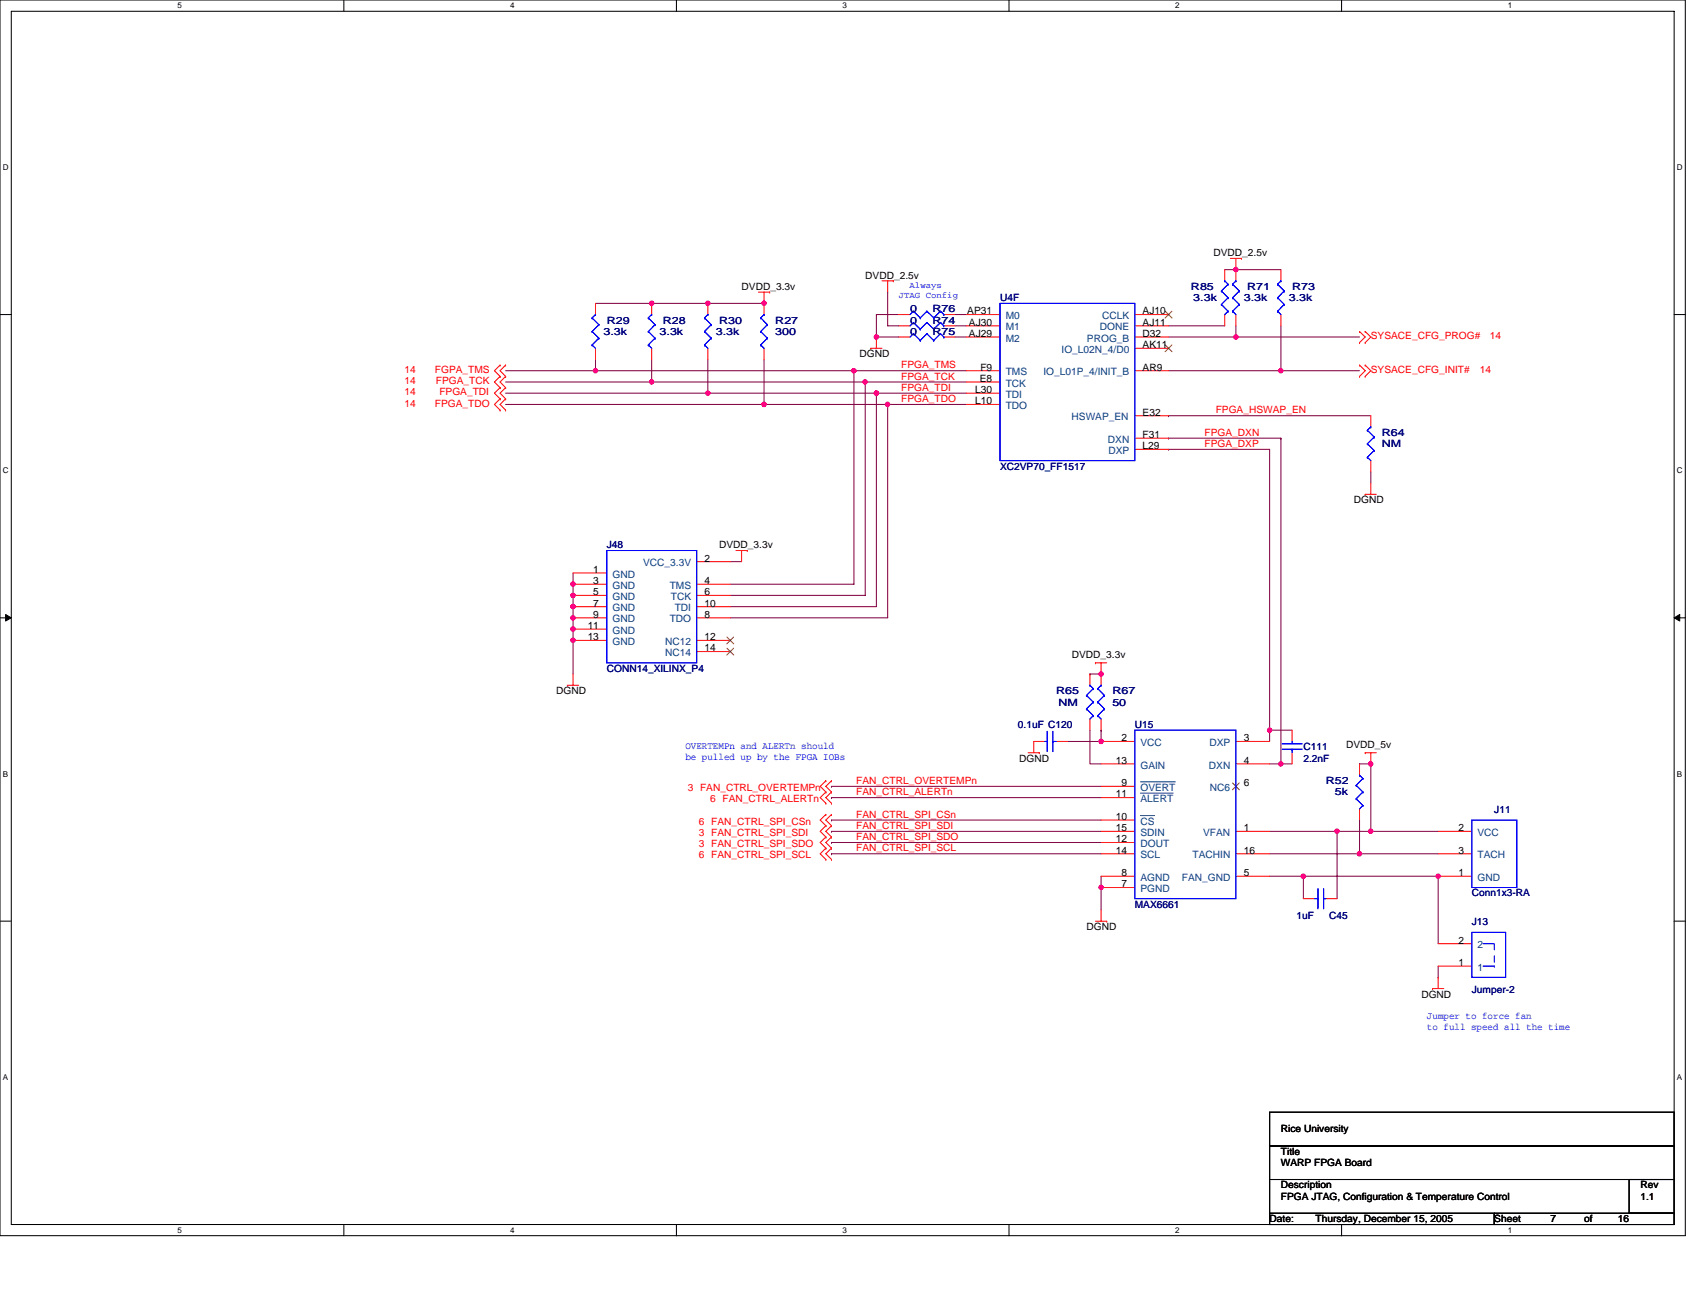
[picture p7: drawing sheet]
<svg xmlns="http://www.w3.org/2000/svg" width="279mm" height="216mm" viewBox="0 0 279 216" stroke-linecap="round" stroke-linejoin="round" font-family="sans-serif">
<path d="M0 0h278.1v204h-278.1zM1.9 1.9h274.4v200.2h-274.4z" fill="none" stroke="#000" stroke-width=".17"/>
<g fill="#fff">
<path d="M29.3 .2h.7v1.5h-.7z"/>
<path d="M29.3 202.3h.7v1.5h-.7z"/>
</g>
<path d="M56.7 0v1.9M56.7 202.1v1.9" fill="none" stroke="#000" stroke-width=".17"/>
<g fill="#fff">
<path d="M84.2 .2h.7v1.5h-.7z"/>
<path d="M84.2 202.3h.7v1.5h-.7z"/>
</g>
<path d="M111.6 0v1.9M111.6 202.1v1.9" fill="none" stroke="#000" stroke-width=".17"/>
<g fill="#fff">
<path d="M139.1 .2h.7v1.5h-.7z"/>
<path d="M139.1 202.3h.7v1.5h-.7z"/>
</g>
<path d="M166.5 0v1.9M166.5 202.1v1.9" fill="none" stroke="#000" stroke-width=".17"/>
<g fill="#fff">
<path d="M194 .2h.7v1.5h-.7z"/>
<path d="M194 202.3h.7v1.5h-.7z"/>
</g>
<path d="M221.4 0v1.9M221.4 202.1v1.9" fill="none" stroke="#000" stroke-width=".17"/>
<g fill="#fff">
<path d="M248.8 .2h.8v1.5h-.8z"/>
<path d="M248.8 202.3h.8v1.5h-.8z"/>
<path d="M.5 26.9h.9v1.4h-.9z"/>
<path d="M276.8 26.9h.9v1.4h-.9z"/>
<path d="M.5 76.9h.9v1.5h-.9z"/>
<path d="M276.8 76.9h.9v1.5h-.9z"/>
</g>
<path d="M0 51.9h1.9M276.3 51.9h1.9" fill="none" stroke="#000" stroke-width=".17"/>
<g fill="#fff">
<path d="M.5 127h.8v1.5h-.8z"/>
<path d="M276.8 127h.8v1.5h-.8z"/>
</g>
<path d="M0 102h1.9M276.3 102h1.9" fill="none" stroke="#000" stroke-width=".17"/>
<path d="M.9 101.4l1 .6-1 .5zM276.3 102l.9-.6v1.1z" fill="#000" stroke="#000" stroke-width=".17"/>
<g fill="#fff">
<path d="M.5 177.1h.8v1.4h-.8z"/>
<path d="M276.8 177.1h.8v1.4h-.8z"/>
</g>
<path d="M0 152h1.9M276.3 152h1.9M209.5 183.6h66.8v5.5h-66.8zM209.5 189.1h66.8v5.6h-66.8zM209.5 194.7v5.6M268.9 194.7h7.4v5.6h-7.4zM209.5 200.3h37.1v1.8h-37.1zM209.5 200.3h.1M246.6 200.3h29.7v1.8h-29.7z" fill="none" stroke="#000" stroke-width=".17"/>
<g fill="none" stroke="#800040" stroke-width=".17">
<path d="M98.3 59.4v1.8M98.3 50.1h27.8M107.5 59.4v3.7M107.5 50.1h.1M116.8 59.4v5.5M116.8 50.1h.1M126.1 59.4v7.4M126.1 50.1h.1M144.6 55.6h.1M144.6 55.6h3.7M146.5 48.2v5.6h1.8M148.3 51.9h-3.7v3.7"/>
<path d="M157.6 51.9h1.9M157.6 53.8h1.9M157.6 55.6h1.9M192.8 53.8h9.3M192.8 55.6h11.2M202.1 44.5h1.9M204 55.6h.1M204 53.8v1.8M204 55.6h20.4M204 44.5h.1M204 44.5h7.4M211.4 53.8v7.4h-18.6"/>
<path d="M83.4 61.2h14.9M83.4 63.1h24.1M83.4 64.9h33.4M83.4 66.8h42.7M98.3 61.2h.1M98.3 61.2h61.2M107.5 63.1h.1M107.5 63.1h52M116.8 64.9h27.8v35.2h-24.1M116.8 64.9h.1M126.1 66.8h.1M126.1 66.8h33.4"/>
<path d="M140.9 61.2v35.2h-20.4M140.9 61.2h.1M142.8 63.1h.1M142.8 63.1v35.2h-22.3M144.6 64.9h.1M144.6 64.9h14.9M146.5 66.8h.1M146.5 66.8v35.2h-26M192.8 68.6h.1M192.8 72.3h.1M192.8 74.2h.1M192.8 74.2h16.7v46.3h3.7"/>
<path d="M192.8 68.6h33.4M192.8 72.3h18.6M211.4 61.2h.1M211.4 72.3v53.8h-1.9M211.4 72.3h.1M211.4 61.2h13M226.2 77.9v1.8M94.6 96.4h.1M94.6 94.6v1.8M94.6 98.3h.1M94.6 96.4v14.9M120.5 92.7h1.9"/>
<path d="M94.6 105.7h.1M94.6 102h.1M94.6 100.1h.1M94.6 103.8h.1M179.9 111.3h.1M179.9 111.3h1.8M137.2 135.4h.1M137.2 137.2h.1M137.2 139.1h.1M137.2 129.8h.1M137.2 131.7h.1M137.2 135.4h44.5"/>
<path d="M137.2 137.2h44.5M137.2 139.1h44.5M137.2 129.8h44.5M137.2 131.7h44.5M179.9 120.5v5.6h1.8M181.7 120.5h.1M181.7 120.5v1.9h-5.6M209.5 137.2h11.2M209.5 120.5h.1M209.5 120.5v1.9M211.4 126.1h1.8M220.7 137.2h.1"/>
<path d="M220.7 137.2h5.5M220.7 137.2v11.1M224.4 126.1h.1M224.4 135.4v5.5h12.9M224.4 135.4h.1M224.4 126.1h1.8M226.2 126.1v11.1h11.1M226.2 126.1h.1M137.2 140.9h.1M137.2 140.9h44.5M181.7 146.5h.1M181.7 144.6v1.9"/>
<path d="M181.7 146.5v3.7M209.5 140.9h14.9M209.5 144.6h5.6M215.1 144.6h22.2M215.1 144.6h.1M215.1 144.6v3.7M237.3 144.6h.1M237.3 144.6v11.2M237.3 159.5v1.8M237.3 161.3h.1"/>
</g>
<g fill="#f0f" stroke="#f0f" stroke-width=".17">
<circle cx="142.8" cy="63" r=".36"/>
<circle cx="140.9" cy="61.2" r=".37"/>
<circle cx="144.6" cy="64.9" r=".36"/>
<circle cx="146.5" cy="66.7" r=".37"/>
<circle cx="94.6" cy="105.7" r=".37"/>
<circle cx="211.4" cy="61.2" r=".36"/>
<circle cx="144.6" cy="55.6" r=".36"/>
<circle cx="116.8" cy="64.9" r=".36"/>
<circle cx="107.5" cy="63" r=".36"/>
<circle cx="98.3" cy="61.2" r=".36"/>
<circle cx="126.1" cy="66.7" r=".37"/>
<circle cx="107.5" cy="50.1" r=".36"/>
<circle cx="116.8" cy="50.1" r=".36"/>
<circle cx="126.1" cy="50.1" r=".36"/>
<circle cx="204" cy="55.6" r=".36"/>
<circle cx="204" cy="44.5" r=".36"/>
<circle cx="94.6" cy="96.4" r=".37"/>
<circle cx="94.6" cy="102" r=".37"/>
<circle cx="94.6" cy="100.1" r=".37"/>
<circle cx="94.6" cy="98.3" r=".37"/>
<circle cx="94.6" cy="103.8" r=".38"/>
<circle cx="181.7" cy="146.5" r=".36"/>
<circle cx="226.2" cy="137.2" r=".36"/>
<circle cx="226.2" cy="126.1" r=".36"/>
<circle cx="224.4" cy="140.9" r=".38"/>
<circle cx="220.6" cy="137.2" r=".36"/>
<circle cx="215.1" cy="144.6" r=".37"/>
<circle cx="181.7" cy="111.2" r=".36"/>
<circle cx="181.7" cy="122.4" r=".37"/>
<circle cx="211.4" cy="126.1" r=".36"/>
<circle cx="209.5" cy="120.5" r=".36"/>
<circle cx="237.3" cy="144.6" r=".36"/>
</g>
<g fill="none" stroke="#f00" stroke-width=".17">
<path d="M98.3 50.1v1.8M98.3 57.5v1.9M107.5 50.1v1.8M107.5 57.5v1.9M116.8 50.1v1.8M116.8 57.5v1.9M125.2 48.2h1.8M126.1 48.2v3.7M126.1 57.5v1.9M127 48.2h.1M143.7 57.5h.1M143.7 57.5h1.9"/>
<path d="M144.6 55.6v1.9M145.6 46.4h1.8M146.5 46.4v1.8M147.4 46.4h.1M148.3 53.8h1.9M148.3 55.6h1.9M148.3 51.9h1.9M155.8 53.8h1.8M155.8 55.6h1.8M155.8 51.9h1.8M159.5 53.8h5.5M159.5 55.6h5.5"/>
<path d="M159.5 51.9h5.5M187.3 57.5h5.5M187.3 53.8h5.5M187.3 55.6h5.5M187.3 51.9h5.5M202.1 44.5v1.9M202.1 51.9v1.9M203.1 42.7h1.8M204 42.7v3.7M204 51.9v1.9M204.9 42.7h.1M211.4 44.5v1.9"/>
<path d="M211.4 51.9v1.9M224.4 56.6h.1M224.4 54.7h.1M224.4 54.7l.9 .9-.9 1M225.3 56.6h.1M225.3 54.7h.1M225.3 54.7l.9 .9-.9 1M82.5 60.3h.1M82.5 62.1h.1M82.5 64h.1M82.5 65.8h.1M82.5 67.7h.1"/>
<path d="M82.5 60.3l-.9 .9 .9 .9M82.5 64l-.9 .9 .9 .9M82.5 65.8l-.9 1 .9 .9M82.5 62.1l-.9 1 .9 .9M83.4 60.3h.1M83.4 62.1h.1M83.4 64h.1M83.4 65.8h.1M83.4 67.7h.1M83.4 60.3l-.9 .9 .9 .9M83.4 64l-.9 .9 .9 .9M83.4 65.8l-.9 1 .9 .9"/>
<path d="M83.4 62.1l-.9 1 .9 .9M159.5 63.1h5.5M159.5 64.9h5.5M159.5 66.8h5.5M159.5 61.2h5.5M187.3 61.2h5.5M187.3 72.3h5.5M187.3 74.2h5.5M187.3 68.6h5.5M224.4 62.1h.1M224.4 60.3h.1M224.4 60.3l.9 .9-.9 .9"/>
<path d="M225.3 62.1h.1M225.3 60.3h.1M225.3 60.3l.9 .9-.9 .9M226.2 79.7v1.9M226.2 68.6v1.9M226.2 76v1.9M94.6 94.6h5.5M94.6 96.4h5.5M94.6 98.3h5.5M115 92.7h5.5M115 96.4h5.5M115 98.3h5.5"/>
<path d="M121.5 90.9h1.8M122.4 90.9v1.8M123.3 90.9h.1M225.3 81.6h.1M225.3 81.6h1.8M93.6 113.1h.1M93.6 113.1h1.9M94.6 111.3v1.8M94.6 100.1h5.5M94.6 102h5.5M94.6 103.8h5.5M94.6 105.7h5.5"/>
<path d="M115 100.1h5.5M115 102h5.5M115 105.7h5.5M115 107.5h5.5M179.9 111.3v1.8M179.9 118.7v1.8M180.8 109.4h.1M180.8 109.4h1.8M181.7 109.4v3.7M181.7 118.7v1.8M136.3 128.9h.1M136.3 130.7h.1"/>
<path d="M136.3 132.6h.1M136.3 134.4h.1M136.3 136.3h.1M136.3 138.2h.1M136.3 140h.1M136.3 128.9l-.9 .9 .9 .9M136.3 130.7l-.9 1 .9 .9M136.3 134.4l-.9 1 .9 .9M136.3 136.3l-.9 .9 .9 1M136.3 138.2l-.9 .9 .9 .9M136.3 140l-.9 .9 .9 1M137.2 128.9h.1"/>
<path d="M137.2 130.7h.1M137.2 132.6h.1M137.2 134.4h.1M137.2 136.3h.1M137.2 138.2h.1M137.2 140h.1M137.2 128.9l-.9 .9 .9 .9M137.2 130.7l-.9 1 .9 .9M137.2 134.4l-.9 1 .9 .9M137.2 136.3l-.9 .9 .9 1M137.2 138.2l-.9 .9 .9 .9M137.2 140l-.9 .9 .9 1"/>
<path d="M169.7 124.2h1.8M171.5 124.2h.1M172.4 122.4h-1.8v1.8M174.3 122.4h1.8M181.7 137.2h5.6M181.7 122.4h5.6M181.7 126.1h5.6M181.7 129.8h5.6M181.7 135.4h5.6M181.7 131.7h5.6M181.7 139.1h5.6M204 129.8h.1"/>
<path d="M204 137.2h5.5M204 122.4h5.5M204 126.1h5.5M213.2 120.5v1.9M213.2 124.2v1.9M224.4 126.1v1.9M224.4 133.5v1.9M225.3 124.2h.1M225.3 124.2h1.8M226.2 124.2v1.9M237.3 137.2h5.6M136.3 141.9h.1"/>
<path d="M137.2 141.9h.1M180.8 152.1h1.8M181.7 150.2v1.9M181.7 144.6h5.6M181.7 140.9h5.6M181.7 146.5h5.6M182.6 152.1h.1M204 144.6h5.5M204 140.9h5.5M215.1 148.3h1.9M218.8 148.3h1.9M237.3 144.6h5.6"/>
<path d="M237.3 140.9h5.6M237.3 159.5h5.6M237.3 155.8h5.6M236.4 163.2h.1M236.4 163.2h1.9M237.3 161.3v1.9"/>
</g>
<path d="M192.3 51.4l1.1 1.1M192.3 56.9l1.1 1.2M193.4 51.4l-1.1 1.1M193.4 56.9l-1.1 1.2M120 105.2l1.1 1.1M120 107l1.1 1.1M121.1 105.2l-1.1 1.1M121.1 107l-1.1 1.1M203.4 129.2l1.1 1.2M204.5 129.2l-1.1 1.2" fill="none" stroke="#804000" stroke-width=".17"/>
<g fill="none" stroke="#00f" stroke-width=".17">
<path d="M97.7 56.9h.1M97.7 54.7h.1M97.7 52.5h.1M97.7 56.9l.6 .6M97.7 54.7l1.1 1.1M97.7 52.5l1.1 1.1M98.3 51.9h.1M98.3 51.9l-.6 .6M98.8 55.8h.1M98.8 53.6h.1M98.8 55.8l-1.1 1.1M98.8 53.6l-1.1 1.1"/>
<path d="M107 56.9h.1M107 54.7h.1M107 52.5h.1M107 56.9l.5 .6M107 54.7l1.1 1.1M107 52.5l1.1 1.1M107.5 51.9h.1M107.5 51.9l-.5 .6M108.1 55.8h.1M108.1 53.6h.1M108.1 55.8l-1.1 1.1M108.1 53.6l-1.1 1.1"/>
<path d="M116.3 56.9h.1M116.3 54.7h.1M116.3 52.5h.1M116.3 56.9l.5 .6M116.3 54.7l1.1 1.1M116.3 52.5l1.1 1.1M116.8 51.9h.1M116.8 51.9l-.5 .6M117.4 55.8h.1M117.4 53.6h.1M117.4 55.8l-1.1 1.1M117.4 53.6l-1.1 1.1"/>
<path d="M125.5 56.9h.1M125.5 54.7h.1M125.5 52.5h.1M125.5 56.9l.6 .6M125.5 54.7l1.1 1.1M125.5 52.5l1.1 1.1M126.1 51.9h.1M126.1 51.9l-.6 .6M126.6 55.8h.1M126.6 53.6h.1M126.6 55.8l-1.1 1.1M126.6 53.6l-1.1 1.1"/>
<path d="M150.7 53.2h.1M150.7 55.1h.1M150.7 51.4h.1M150.7 53.2l-.5 .6M150.7 53.2l1.2 1.1M150.7 55.1l-.5 .5M150.7 55.1l1.2 1.1M150.7 51.4l-.5 .5M150.7 51.4l1.2 1.1M151.9 54.3h.1M151.9 56.2h.1M151.9 52.5h.1"/>
<path d="M153 53.2h.1M153 55.1h.1M153 51.4h.1M153 53.2l-1.1 1.1M153 53.2l1.1 1.1M153 55.1l-1.1 1.1M153 55.1l1.1 1.1M153 51.4l-1.1 1.1M153 51.4l1.1 1.1M154.1 54.3h.1M154.1 56.2h.1M154.1 52.5h.1"/>
<path d="M155.2 53.2h.1M155.2 55.1h.1M155.2 51.4h.1M155.2 53.2l-1.1 1.1M155.2 53.2l.6 .6M155.2 55.1l-1.1 1.1M155.2 55.1l.6 .5M155.2 51.4l-1.1 1.1M155.2 51.4l.6 .5M155.8 53.8h.1M155.8 55.6h.1M155.8 51.9h.1"/>
<path d="M165 50.1h22.3v25.9h-22.3zM201.6 50.2h.1M201.6 48h.1M201.6 50.2l1.1 1.2M201.6 48l1.1 1.1M202.1 46.4h.1M202.1 46.4l.6 .5M202.7 51.4h.1M202.7 49.1h.1M202.7 46.9h.1M202.7 51.4l-.6 .5M202.7 49.1l-1.1 1.1"/>
<path d="M202.7 46.9l-1.1 1.1M203.4 51.4h.1M203.4 49.1h.1M203.4 46.9h.1M203.4 51.4l.6 .5M203.4 49.1l1.1 1.1M203.4 46.9l1.1 1.1M204 46.4h.1M204 46.4l-.6 .5M204.5 50.2h.1M204.5 48h.1M204.5 50.2l-1.1 1.2"/>
<path d="M204.5 48l-1.1 1.1M210.8 51.4h.1M210.8 49.1h.1M210.8 46.9h.1M210.8 51.4l.6 .5M210.8 49.1l1.1 1.1M210.8 46.9l1.1 1.1M211.4 46.4h.1M211.4 46.4l-.6 .5M211.9 50.2h.1M211.9 48h.1M211.9 50.2l-1.1 1.2"/>
<path d="M211.9 48l-1.1 1.1M225.7 75.5h.1M225.7 73.3h.1M225.7 71h.1M225.7 75.5l.5 .5M225.7 73.3l1.1 1.1M225.7 71l1.1 1.1M226.2 70.5h.1M226.2 70.5l-.5 .5M226.8 74.4h.1M226.8 72.1h.1M226.8 74.4l-1.1 1.1"/>
<path d="M226.8 72.1l-1.1 1.2M100.1 90.9h14.9v18.5h-14.9zM179.3 117h.1M179.3 114.8h.1M179.3 117l1.1 1.1M179.3 114.8l1.1 1.1M179.9 113.1h.1M179.9 113.1l.5 .6M180.4 118.1h.1M180.4 115.9h.1M180.4 113.7h.1M180.4 118.1l-.5 .6"/>
<path d="M180.4 115.9l-1.1 1.1M180.4 113.7l-1.1 1.1M181.2 118.1h.1M181.2 115.9h.1M181.2 113.7h.1M181.2 118.1l.5 .6M181.2 115.9l1.1 1.1M181.2 113.7l1.1 1.1M181.7 113.1h.1M181.7 113.1l-.5 .6M182.3 117h.1M182.3 114.8h.1"/>
<path d="M182.3 117l-1.1 1.1M182.3 114.8l-1.1 1.1M172.4 122.4h.4M172.8 120.7v3.4M173.8 120.7v3.4M173.8 122.4h.1M173.8 122.4h.5M187.3 120.5h16.7v27.8h-16.7zM211.6 123.7h3.3M211.6 122.8h3.3M213.2 122.4v.4M213.2 123.7h.1"/>
<path d="M213.2 123.7v.5M223.8 131.8h.1M223.8 129.6h.1M223.8 131.8l1.1 1.1M223.8 129.6l1.1 1.1M224.4 128h.1M224.4 128l.5 .5M224.9 132.9h.1M224.9 130.7h.1M224.9 128.5h.1M224.9 132.9l-.5 .6M224.9 130.7l-1.1 1.1"/>
<path d="M224.9 128.5l-1.1 1.1M242.9 135.4h7.4v11.1h-7.4zM217 148.3h.5M217.5 146.7v3.3M217.5 148.3h.1M218.4 148.3h.4M218.4 146.7v3.3M242.9 153.9h5.6v7.4h-5.6zM244.8 155.8h1.8M244.8 159.5h1.8"/>
</g>
<path d="M188.2 129.1h5.8M188.2 134.6h2.3M188.2 130.9h5.4" fill="none" stroke="#004080" stroke-width=".17"/>
<path d="M246.6 155.8v3.7M246.6 159.5h.1" fill="none" stroke="#fff" stroke-width=".17" stroke-dasharray="1 1 1 1 1 1 1 1"/>
<path d="M246.6 155.8v3.7M246.6 159.5h.1" fill="none" stroke="#00f" stroke-width=".17" stroke-dasharray="1 1 1 1 1 1 1 1"/>
<g font-size="1.7">
<text x="122.4" y="47.8">DVDD_3.3v</text>
<text x="142.8" y="46">DVDD_2.5v</text>
<text x="200.3" y="42.3">DVDD_2.5v</text>
<text x="159.6" y="51.9">AP31</text>
<text x="159.9" y="53.8">AJ30</text>
<text x="188.6" y="53.8">AJ11</text>
<text x="188.6" y="51.9">AJ10</text>
<text x="141.9" y="59">DGND</text>
<text x="159.9" y="55.6">AJ29</text>
<text x="188.6" y="57.5">AK11</text>
<text x="188.6" y="55.6">D32</text>
<text x="161" y="64.9">L30</text>
<text x="161.7" y="63">E8</text>
<text x="161.8" y="61.2">F9</text>
<text x="188.6" y="61.2">AR9</text>
<text x="161" y="66.7">L10</text>
<text x="188.6" y="68.6">E32</text>
<text x="188.6" y="74.1">L29</text>
<text x="188.6" y="72.3">F31</text>
<text x="223.4" y="83.1">DGND</text>
<text x="97.9" y="94.6">1</text>
<text x="116.3" y="92.7">2</text>
<text x="118.7" y="90.5">DVDD_3.3v</text>
<text x="97.9" y="96.4">3</text>
<text x="97.9" y="98.3">5</text>
<text x="97.9" y="100.1">7</text>
<text x="97.9" y="102">9</text>
<text x="116.3" y="100.1">10</text>
<text x="116.3" y="98.3">6</text>
<text x="116.3" y="96.4">4</text>
<text x="116.3" y="102">8</text>
<text x="97" y="103.8">11</text>
<text x="97" y="105.7">13</text>
<text x="116.3" y="105.7">12</text>
<text x="116.3" y="107.5">14</text>
<text x="176.9" y="108.7">DVDD_3.3v</text>
<text x="91.8" y="114.6">DGND</text>
<text x="168.2" y="125.7">DGND</text>
<text x="185.1" y="122.4">2</text>
<text x="205.3" y="122.4">3</text>
<text x="222.1" y="123.5">DVDD_5v</text>
<text x="184.1" y="131.6">11</text>
<text x="184.1" y="126.1">13</text>
<text x="185.1" y="129.8">9</text>
<text x="205.3" y="126.1">4</text>
<text x="205.3" y="129.8">6</text>
<text x="184.1" y="135.3">10</text>
<text x="184.1" y="137.2">15</text>
<text x="205.3" y="137.2">1</text>
<text x="240.7" y="137.2">2</text>
<text x="184.1" y="139">12</text>
<text x="184.1" y="140.9">14</text>
<text x="205.3" y="140.9">16</text>
<text x="240.7" y="140.9">3</text>
<text x="185.1" y="146.5">7</text>
<text x="185.1" y="144.6">8</text>
<text x="205.3" y="144.6">5</text>
<text x="240.7" y="144.6">1</text>
<text x="179.3" y="153.5">DGND</text>
<text x="240.7" y="155.7">2</text>
<text x="240.7" y="159.4">1</text>
<text x="234.6" y="164.7">DGND</text>
<text x="211.4" y="190.6">Title</text>
<text x="211.4" y="186.9">Rice University</text>
<text x="211.4" y="196.2">Description</text>
<text x="211.4" y="192.5">WARP FPGA Board</text>
<text x="270.7" y="196.2">Rev</text>
<text x="209.5" y="201.7">Date:</text>
<text x="211.4" y="198">FPGA JTAG, Configuration &amp; Temperature Control</text>
<text x="217.1" y="201.7">Thursday, December 15, 2005</text>
<text x="246.6" y="201.7">Sheet</text>
<text x="255.9" y="201.7">7</text>
<text x="261.5" y="201.7">of</text>
<text x="267" y="201.7">16</text>
<text x="270.7" y="198">1.1</text>
</g>
<g font-size="1.7" fill="#000080">
<text x="196.6" y="47.8">R85</text>
<text x="205.8" y="47.8">R71</text>
<text x="213.2" y="47.8">R73</text>
<text x="100.1" y="53.4">R29</text>
<text x="109.4" y="53.4">R28</text>
<text x="118.7" y="53.4">R30</text>
<text x="128" y="53.4">R27</text>
<text x="150.2" y="53.4">0</text>
<text x="150.2" y="51.6">0</text>
<text x="153.9" y="53.4">R74</text>
<text x="153.9" y="51.6">R76</text>
<text x="165" y="49.7">U4F</text>
<text x="196.9" y="49.7">3.3k</text>
<text x="205.3" y="49.7">3.3k</text>
<text x="212.7" y="49.7">3.3k</text>
<text x="99.6" y="55.3">3.3k</text>
<text x="108.9" y="55.3">3.3k</text>
<text x="118.1" y="55.3">3.3k</text>
<text x="128" y="55.3">300</text>
<text x="150.2" y="55.3">0</text>
<text x="153.9" y="55.3">R75</text>
<text x="228.1" y="71.9">R64</text>
<text x="165" y="77.5">XC2VP70_FF1517</text>
<text x="228.1" y="73.8">NM</text>
<text x="100.1" y="90.5">J48</text>
<text x="100.1" y="110.9">CONN14_XILINX_P4</text>
<text x="174.3" y="114.6">R65</text>
<text x="174.7" y="116.5">NM</text>
<text x="183.6" y="114.6">R67</text>
<text x="183.6" y="116.5">50</text>
<text x="168" y="120.2">0.1uF C120</text>
<text x="187.3" y="120.2">U15</text>
<text x="215.1" y="123.9">C111</text>
<text x="215.1" y="125.7">2.2nF</text>
<text x="218.8" y="129.4">R52</text>
<text x="220.3" y="131.3">5k</text>
<text x="246.6" y="134.3">J11</text>
<text x="187.3" y="149.8">MAX6661</text>
<text x="242.9" y="148">Conn1x3-RA</text>
<text x="214" y="151.7">1uF</text>
<text x="219.4" y="151.7">C45</text>
<text x="242.9" y="152.6">J13</text>
<text x="242.9" y="163.9">Jumper-2</text>
</g>
<g font-size="1.7" fill="#004080">
<text x="166" y="52.7">M0</text>
<text x="181.9" y="52.7">CCLK</text>
<text x="166" y="54.5">M1</text>
<text x="166" y="56.4">M2</text>
<text x="175.2" y="58.3">IO_L02N_4/D0</text>
<text x="179.4" y="56.4">PROG_B</text>
<text x="181.5" y="54.5">DONE</text>
<text x="166" y="63.8">TCK</text>
<text x="166" y="65.7">TDI</text>
<text x="166" y="62">TMS</text>
<text x="172.2" y="62">IO_L01P_4/INIT_B</text>
<text x="166" y="67.5">TDO</text>
<text x="176.8" y="69.4">HSWAP_EN</text>
<text x="182.8" y="73.1">DXN</text>
<text x="182.9" y="74.9">DXP</text>
<text x="101.1" y="95.3">GND</text>
<text x="106.1" y="93.5">VCC_3.3V</text>
<text x="101.1" y="97.2">GND</text>
<text x="101.1" y="99">GND</text>
<text x="101.1" y="100.9">GND</text>
<text x="110.5" y="97.2">TMS</text>
<text x="110.7" y="99">TCK</text>
<text x="111.4" y="100.9">TDI</text>
<text x="101.1" y="102.7">GND</text>
<text x="101.1" y="104.6">GND</text>
<text x="101.1" y="106.5">GND</text>
<text x="109.8" y="106.5">NC12</text>
<text x="110.5" y="102.7">TDO</text>
<text x="109.8" y="108.3">NC14</text>
<text x="188.2" y="123.1">VCC</text>
<text x="199.6" y="123.1">DXP</text>
<text x="188.2" y="130.6">OVERT</text>
<text x="188.2" y="126.9">GAIN</text>
<text x="199.5" y="126.9">DXN</text>
<text x="199.7" y="130.6">NC6</text>
<text x="188.2" y="136.1">CS</text>
<text x="188.2" y="132.4">ALERT</text>
<text x="188.2" y="138">SDIN</text>
<text x="198.6" y="138">VFAN</text>
<text x="243.8" y="138">VCC</text>
<text x="188.2" y="139.8">DOUT</text>
<text x="188.2" y="141.7">SCL</text>
<text x="196.8" y="141.7">TACHIN</text>
<text x="243.8" y="141.7">TACH</text>
<text x="188.2" y="147.3">PGND</text>
<text x="188.2" y="145.4">AGND</text>
<text x="195.1" y="145.4">FAN_GND</text>
<text x="243.8" y="145.4">GND</text>
<text x="243.8" y="160.2">1</text>
<text x="243.8" y="156.5">2</text>
</g>
<g font-size="1.7" fill="#f00">
<text x="226.2" y="56">SYSACE_CFG_PROG#</text>
<text x="245.9" y="56">14</text>
<text x="66.8" y="63.4">14</text>
<text x="66.8" y="61.6">14</text>
<text x="66.8" y="65.3">14</text>
<text x="71.8" y="61.6">FGPA_TMS</text>
<text x="71.9" y="63.4">FPGA_TCK</text>
<text x="72.5" y="65.3">FPGA_TDI</text>
<text x="148.7" y="62.7">FPGA_TCK</text>
<text x="148.7" y="60.8">FPGA_TMS</text>
<text x="148.7" y="64.5">FPGA_TDI</text>
<text x="226.2" y="61.6">SYSACE_CFG_INIT#</text>
<text x="244.2" y="61.6">14</text>
<text x="66.8" y="67.1">14</text>
<text x="71.8" y="67.1">FPGA_TDO</text>
<text x="148.7" y="66.4">FPGA_TDO</text>
<text x="198.8" y="71.9">FPGA_DXN</text>
<text x="200.6" y="68.2">FPGA_HSWAP_EN</text>
<text x="198.8" y="73.8">FPGA_DXP</text>
<text x="113.5" y="130.5">3 FAN_CTRL_OVERTEMPn</text>
<text x="141.3" y="129.4">FAN_CTRL_OVERTEMPn</text>
<text x="141.3" y="131.3">FAN_CTRL_ALERTn</text>
<text x="115.3" y="136.1">6 FAN_CTRL_SPI_CSn</text>
<text x="115.3" y="138">3 FAN_CTRL_SPI_SDI</text>
<text x="117.2" y="132.4">6 FAN_CTRL_ALERTn</text>
<text x="141.3" y="135">FAN_CTRL_SPI_CSn</text>
<text x="141.3" y="136.8">FAN_CTRL_SPI_SDI</text>
<text x="115.3" y="139.8">3 FAN_CTRL_SPI_SDO</text>
<text x="115.3" y="141.7">6 FAN_CTRL_SPI_SCL</text>
<text x="141.3" y="138.7">FAN_CTRL_SPI_SDO</text>
<text x="141.3" y="140.5">FAN_CTRL_SPI_SCL</text>
</g>
<g font-size="1.7" fill="#00f">
<text x="113.1" y="123.7">OVERTEMPn and ALERTn should</text>
<text x="113.1" y="125.5">be pulled up by the FPGA IOBs</text>
<text x="235.5" y="168.2">Jumper to force fan</text>
<text x="235.5" y="169.9">to full speed all the time</text>
</g>
<g font-size="1.5" fill="#00f">
<text x="150.1" y="47.5">Always</text>
<text x="148.3" y="49.1">JTAG Config</text>
</g>
<g font-size="1.3">
<text x="29.3" y="1.4">5</text>
<text x="84.2" y="1.4">4</text>
<text x="139.1" y="1.4">3</text>
<text x="194" y="1.4">2</text>
<text x="248.8" y="1.4">1</text>
<text x=".5" y="28.1">D</text>
<text x="276.8" y="28.1">D</text>
<text x=".5" y="78.1">C</text>
<text x="276.8" y="78.1">C</text>
<text x=".5" y="128.2">B</text>
<text x="276.8" y="128.2">B</text>
<text x=".5" y="178.2">A</text>
<text x="276.8" y="178.2">A</text>
<text x="29.3" y="203.5">5</text>
<text x="84.2" y="203.5">4</text>
<text x="139.1" y="203.5">3</text>
<text x="194" y="203.5">2</text>
<text x="248.8" y="203.5">1</text>
</g>
</svg>
